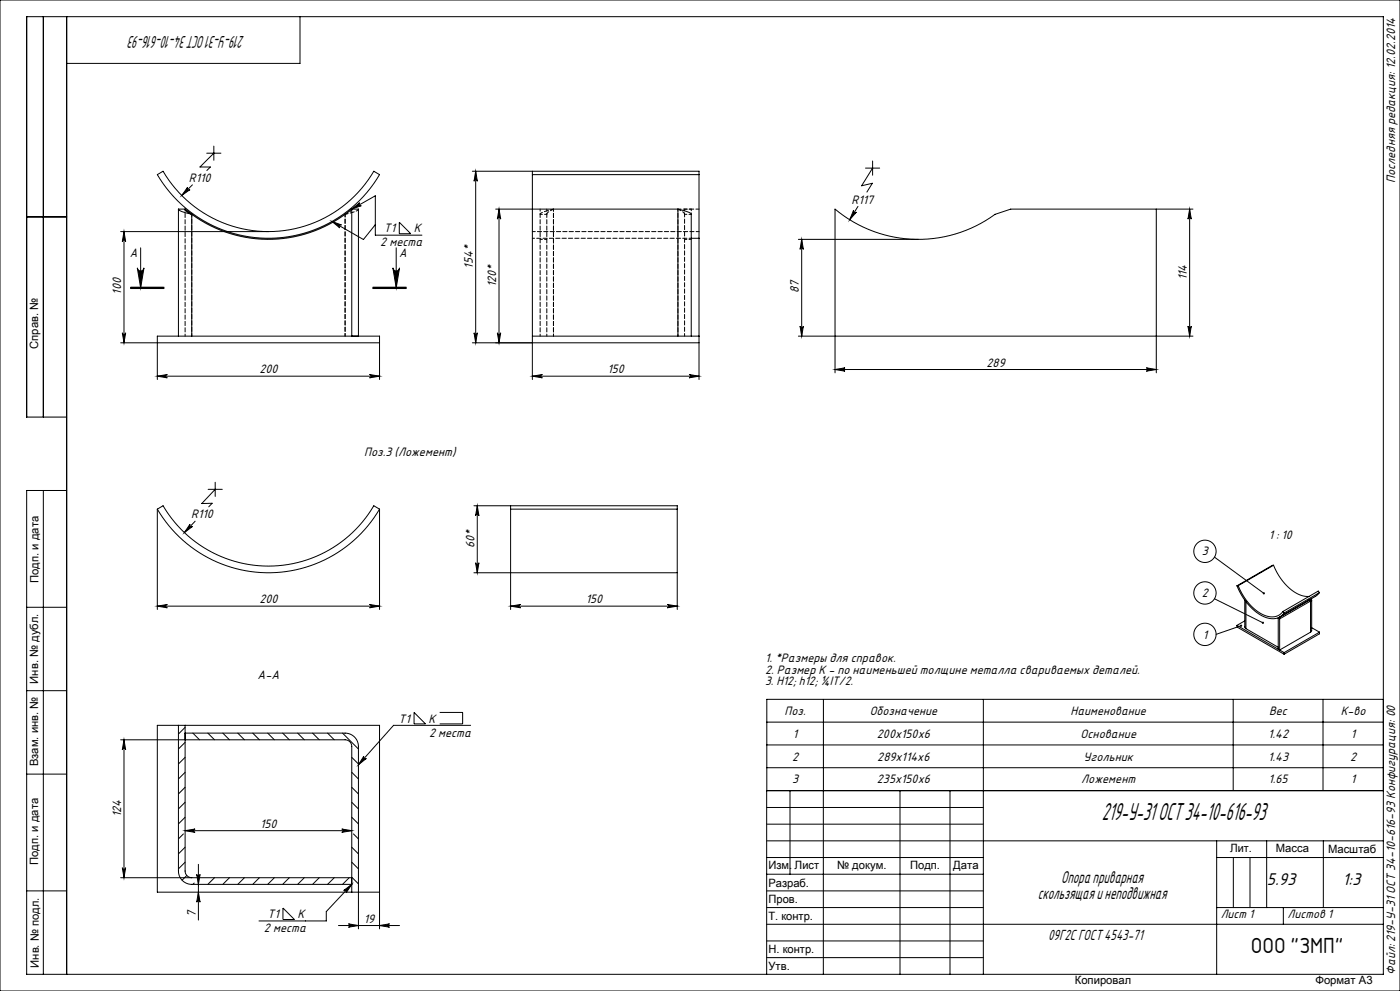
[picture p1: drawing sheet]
<svg xmlns="http://www.w3.org/2000/svg" width="420mm" height="297mm" viewBox="0 0 420 297" stroke-linecap="round" stroke-linejoin="round" font-family="sans-serif">
<g fill="none" stroke="#000" stroke-width=".3">
<path d="M0 0h420v297h-420zM13 5v120M20 5v287M90 5v14h-70M47.2 52.3l1.7-1a36.7 36.7 0 0 0 63.2 0l1.8 1a38.7 38.7 0 0 1-66.7 0zM56.3 56.1a.5 .5 0 0 0 0 .7 .5 .5 0 0 0 .7 0l-2.5 1.8zM57.7 55.4l-3.2 3.2M62 45.9h4.3M64.2 45.9l-4.2 4.1 3.1 .1-1 1M64.2 43.8v4.2M141.7 51.3h68v1M142.7 51.3l.5 3a.5 .5 0 0 0-.5-.5 .5 .5 0 0 0-.5 .5z"/>
<path d="M142.7 51.3v51.4M159.7 52.3v61.4M159.7 51.3v1M159.7 52.3h50M209.7 52.3v19.1M259.7 50.4h4.2M261.8 50.4l-3.3 5.3 3.2-.8-1.6 2.7M261.8 48.3v4.2M8 65h12M36.2 69.4h44.3M37.2 69.4l.5 3a.5 .5 0 0 0-.5-.5 .5 .5 0 0 0-.5 .5zM37.2 69.4v33.3"/>
<path d="M42.2 74.3v12M53.5 62.7a5.1 5.1 0 0 0 3.3 1.4l.7 .1M53.5 62.7h2M53.5 62.7v38M55.5 62.7a3 3 0 0 0 2 1.5M55.5 62.7l2 1.5M57.5 64.2v36.5M99.6 66.4l2.9 1a.5 .5 0 0 0-.7 .2 .5 .5 0 0 0 .2 .7zM99.6 66.4l9.4 5.4 3.6-4.5M105.5 62.7l2.4-1.9a.5 .5 0 0 0-.2 .6 .5 .5 0 0 0 .7 .2zM105.5 62.7a39 39 0 0 1-48 1.5M105.5 62.7h2v38"/>
<path d="M105.5 62.7v38M105.5 62.7l7.1-4v11.8h14M118.9 74.3v12M119.8 66.6l3.4 3.5h-3.4zM148.7 62.7h54.7M149.7 62.7l.5 3a.5 .5 0 0 0-.5-.5 .5 .5 0 0 0-.5 .5zM149.7 62.7v40M203.4 62.7l.7 .1a5.2 5.2 0 0 1 3.3 1.4v36.5M203.4 62.7v38M207.4 71.4h2.3M209.7 71.4v42.3M239.5 71.7h36"/>
<path d="M240.5 71.7v29M240.5 71.7l.5 3a.5 .5 0 0 0-.5-.4 .5 .5 0 0 0-.5 .4zM256.1 63a.5 .5 0 0 0 .1 .7 .5 .5 0 0 0 .7-.1l-2 2.3zM257.4 61.9l-2.5 4M346.9 62.7v49M356.9 62.7l.5 3a.5 .5 0 0 0-.5-.5 .5 .5 0 0 0-.5 .5zM356.9 62.7v38M357.9 62.7h-54.7l-4.7 1.5a39 39 0 0 1-48-1.5v49M36.7 99.7a.5 .5 0 0 0 .5 .5 .5 .5 0 0 0 .5-.5l-.5 3zM39.2 86.5h10zM39.2 86.3h10M39.2 86.1h10"/>
<path d="M41.2 80.3a1 1 0 0 0 1 .9 1 1 0 0 0 1-.9l-1 6zM111.9 86.3h10M111.9 86.1h10M111.9 86.5h10M117.9 80.3a1 1 0 0 0 1 .9 1 1 0 0 0 1-.9l-1 6zM142.2 99.7a.5 .5 0 0 0 .5 .5 .5 .5 0 0 0 .5-.5l-.5 3zM149.2 99.7a.5 .5 0 0 0 .5 .5 .5 .5 0 0 0 .5-.5l-.5 3zM240 97.7a.5 .5 0 0 0 .5 .5 .5 .5 0 0 0 .5-.5l-.5 3zM356.4 97.7a.5 .5 0 0 0 .5 .5 .5 .5 0 0 0 .5-.5l-.5 3zM47.2 113.7v-13h66.7v13M47.2 112.7h66.7M47.2 112.7l3-.5a.5 .5 0 0 0-.5 .5 .5 .5 0 0 0 .5 .5z"/>
<path d="M110.9 112.2l3 .5-3 .5a.5 .5 0 0 0 .4-.5 .5 .5 0 0 0-.4-.5zM113.9 102.7h-77.7M141.7 102.7h68M159.7 112.7h50M159.7 112.7l3-.5a.5 .5 0 0 0-.5 .5 .5 .5 0 0 0 .5 .5zM159.7 100.7h50M206.7 112.2l3 .5-3 .5a.5 .5 0 0 0 .5-.5 .5 .5 0 0 0-.5-.5zM250.5 110.7l3-.5a.5 .5 0 0 0-.5 .5 .5 .5 0 0 0 .5 .5zM250.5 110.7h96.4M343.9 110.2l3 .5-3 .5a.5 .5 0 0 0 .5-.5 .5 .5 0 0 0-.5-.5zM357.9 100.7h-118.4M20 125h-12v-120h407v287h-407v-145h12"/>
<path d="M13 147v145M47.2 152.6v30.1M47.2 152.6a38.7 38.7 0 0 0 66.7 0M47.2 152.6l1.7-1a36.7 36.7 0 0 0 63.2 0l1.8 1M57 157.1a.5 .5 0 0 0 .1 .7 .5 .5 0 0 0 .6 0l-2.4 1.8zM58.5 156.2l-3.2 3.4M62.4 146.7h4.3M64.6 146.7l-4.1 4.2 3.1-.1-1 1.1M64.6 144.5v4.3M113.9 152.6v30.1M142.2 151.6h61v1M143.2 151.6v20.1"/>
<path d="M143.2 151.6l.5 3a.5 .5 0 0 0-.5-.5 .5 .5 0 0 0-.5 .5zM153.2 152.6v30.1M153.2 151.6v1M153.2 152.6h50M203.2 152.6v19.1M142.7 168.7a.5 .5 0 0 0 .5 .4 .5 .5 0 0 0 .5-.4l-.5 3zM203.2 171.7v11M203.2 171.7h-61M364.3 167l14.9 10.8M364.3 179.5l14.6 7.1M371.1 175.6a15.9 15.9 0 0 0 9.4 9.7 4.3 4.3 0 0 0 4.7-1.6M371.5 175.5a14.8 14.8 0 0 0 9.2 9.3 4 4 0 0 0 4.2-1.5"/>
<path d="M371.5 175.5l-.4 .1M373.4 179.8v8.1l.4 .5M382.1 169.4a14.8 14.8 0 0 0 9.2 9.3h1.4M382.1 169.4l-11 6.2M382.1 169.4l-10.6 6.1M392.7 179.9l-9.2 5.3M392.7 179.9l.5 .2M392.7 179.8v.1M392.8 179.8l-.1 .1M393.2 179.6a.29 .29 0 0 1 .3 .3 .29 .29 0 0 1-.3 .2M393.5 179.8v9.2l-.3 .5M395.8 177.6l-1.2 1.2-10.6 6.1"/>
<path d="M395.8 177.6l-10.6 6.1M395.8 177.6l-.3-.5-10.6 6.2M8 182h12M47.2 181.7l3-.5a.5 .5 0 0 0-.5 .5 .5 .5 0 0 0 .5 .5zM47.2 181.7h66.7M110.9 181.2l3 .5-3 .5a.5 .5 0 0 0 .4-.5 .5 .5 0 0 0-.4-.5zM153.2 181.7h50M153.2 181.7l3-.5a.5 .5 0 0 0-.5 .5 .5 .5 0 0 0 .5 .5zM200.2 181.2l3 .5-3 .5a.5 .5 0 0 0 .5-.5 .5 .5 0 0 0-.5-.5zM371.1 187.4l14.1 8.2M371.1 187.4v.5l14.1 8.2M372.3 187.5l-7.5 2.6"/>
<path d="M373.4 186.1l-2.3 1.3M373.8 188.4l9.7 5.6M373.8 180.3v8.1M383.5 185.2l.4 .3M383.5 185.2v9.4M383.9 185.5v9.3l9.3-5.3M384.1 184.8l.3-.1-.8 .4M384.9 183.3l.3 .4M385 184.3h.1M385.2 195.6v.5M393.2 180.1l-9.3 5.4M393.2 180.1v9.4"/>
<path d="M393.5 188.1l2.3 1.4M395.8 189.5l-10.6 6.1M395.8 189.5v.5l-10.6 6.1M8 207h12M53.5 217.4v43.6a4 4 0 0 0 4 4h48l-7.6 8.2v2.8h-20.2M55.5 218l-2 2M55.5 219.7h48a4 4 0 0 1 4 4v54.7M55.5 217.4v43.6a2 2 0 0 0 2 2M57.9 219.7l2 2M62.4 219.7l2 2M66.8 219.7l2 2M71.3 219.7l2 2"/>
<path d="M75.8 219.7l2 2M80.3 219.7l2 2M84.8 219.7l2 2M89.3 219.7l2 2M93.8 219.7l2 2M98.3 219.7l2 2M102.8 219.7l4.7 4.8M124.2 213.5l3.5 3.5h-3.5zM131.9 213.5h6.9v3.5h-6.9M141.2 217.4h-23.1l-10.6 11.8M230 216.4h185M247 209.6v27.3"/>
<path d="M295 209.6v27.3M370 209.6v27.3M396.9 209.6v27.3M415 209.6h-185v27.3h185M8 232h12M36.2 221.7h67.3a2 2 0 0 1 2 2v43.7M37.2 221.7l.5 3a.5 .5 0 0 0-.5-.5 .5 .5 0 0 0-.5 .5zM37.2 221.7v41.3M55.5 222.5l-2 2M55.5 227l-2 2M55.5 231.5l-2 2M55.5 235.9l-2 2"/>
<path d="M105.5 235.9l2 2M105.5 231.5l2 2M105.5 227l2 2M109.2 226.6a.5 .5 0 0 0 0 .7 .5 .5 0 0 0 .7 0l-2.4 1.9zM230 223.3h185M230 230.1h185M237 237v25M247 237v55M270 237v55M285 237v55M295 237v55M415 237h-185v55"/>
<path d="M55 249.9l-1.5 1.5M55.5 240.4l-2 2M55.5 244.9l-2 2M55.5 253.9l-2 2M55.5 258.4l-2 2M55.5 249l3-.5a.5 .5 0 0 0-.4 .5 .5 .5 0 0 0 .4 .5zM55.5 249h50M59.5 259v16.7M102.5 248.5l3 .5-3 .5a.5 .5 0 0 0 .5-.5 .5 .5 0 0 0-.5-.5zM105.5 258.4l2 2M105.5 253.9l2 2M105.5 244.9l2 2"/>
<path d="M105.5 240.4l2 2M106 249.9l1.5 1.5M230 257h65M230 242h65M230 247h65M230 252h185M365 252v40M365 257h50M370 257v15M375 257v15M380 252v20M397 252v20"/>
<path d="M8 267h12M36.2 263h69.3M36.7 260a.5 .5 0 0 0 .5 .5 .5 .5 0 0 0 .5-.5l-.5 3zM56 262.4l-1.4 1.4M58.3 264.6l-.4 .4M59 262a.5 .5 0 0 0 .5 .5 .5 .5 0 0 0 .5-.5l-.5 3zM59.5 267.4l.5 3a.5 .5 0 0 0-.5-.5 .5 .5 0 0 0-.5 .5zM64.4 263l-2 2M68.8 263l-2 2M73.3 263l-2 2M77.8 263l-2 2M82.3 263l-2 2"/>
<path d="M84.9 272.1l3.4 3.5h-3.4zM86.8 263l-2 2M91.3 263l-2 2M95.8 263l-2 2M100.3 263l-2 2M101.5 277.4h18.4M103.1 266.9l2.4-1.9-1.7 2.6a.5 .5 0 0 0 0-.7 .5 .5 0 0 0-.7 0zM104.5 276.9l3 .5-3 .5a.5 .5 0 0 0 .5-.5 .5 .5 0 0 0-.5-.5zM104.8 263l-2 2M105.5 262.9l2 2M113.9 267.4h-66.7v-50h66.7v61M113.9 277.4l3-.5a.5 .5 0 0 0-.5 .5 .5 .5 0 0 0 .5 .5z"/>
<path d="M230 262h65M230 267h65M230 272h65M230 277h185M365 272h50M385 272v5M230 282h65M230 287h65"/>
<circle cx="361.5" cy="177.7" r="3.3"/>
<circle cx="361.5" cy="165.2" r="3.3"/>
<circle cx="361.5" cy="190.1" r="3.3"/>
</g>
<g fill="#000">
<path d="M56.3 56.1l-1.8 2.5 2.5-1.8a.5 .5 0 0 1-.7 0 .5 .5 0 0 1 0-.7zM47.2 112.7l3-.5a.5 .5 0 0 0-.5 .5 .5 .5 0 0 0 .5 .5zM110.9 112.2l3 .5-3 .5a.5 .5 0 0 0 .4-.5 .5 .5 0 0 0-.4-.5zM159.7 112.7l3-.5a.5 .5 0 0 0-.5 .5 .5 .5 0 0 0 .5 .5zM206.7 112.2l3 .5-3 .5a.5 .5 0 0 0 .5-.5 .5 .5 0 0 0-.5-.5zM256.1 63l-1.2 2.9 2-2.3a.5 .5 0 0 1-.7 .1 .5 .5 0 0 1-.1-.7zM57 157.1l-1.7 2.5 2.4-1.8a.5 .5 0 0 1-.6 0 .5 .5 0 0 1-.1-.7zM153.2 181.7l3-.5a.5 .5 0 0 0-.5 .5 .5 .5 0 0 0 .5 .5zM200.2 181.2l3 .5-3 .5a.5 .5 0 0 0 .5-.5 .5 .5 0 0 0-.5-.5z"/>
<path d="M149.7 62.7l.5 3a.5 .5 0 0 0-.5-.5 .5 .5 0 0 0-.5 .5zM149.2 99.7a.5 .5 0 0 0 .5 .5 .5 .5 0 0 0 .5-.5l-.5 3zM356.9 62.7l.5 3a.5 .5 0 0 0-.5-.5 .5 .5 0 0 0-.5 .5zM356.4 97.7a.5 .5 0 0 0 .5 .5 .5 .5 0 0 0 .5-.5l-.5 3zM59 262a.5 .5 0 0 0 .5 .5 .5 .5 0 0 0 .5-.5l-.5 3zM59.5 267.4l.5 3a.5 .5 0 0 0-.5-.5 .5 .5 0 0 0-.5 .5z"/>
<path d="M36.7 99.7a.5 .5 0 0 0 .5 .5 .5 .5 0 0 0 .5-.5l-.5 3zM37.2 69.4l.5 3a.5 .5 0 0 0-.5-.5 .5 .5 0 0 0-.5 .5zM142.2 99.7a.5 .5 0 0 0 .5 .5 .5 .5 0 0 0 .5-.5l-.5 3zM142.7 51.3l.5 3a.5 .5 0 0 0-.5-.5 .5 .5 0 0 0-.5 .5zM240 97.7a.5 .5 0 0 0 .5 .5 .5 .5 0 0 0 .5-.5l-.5 3zM240.5 71.7l.5 3a.5 .5 0 0 0-.5-.4 .5 .5 0 0 0-.5 .4zM142.7 168.7a.5 .5 0 0 0 .5 .4 .5 .5 0 0 0 .5-.4l-.5 3zM143.2 151.6l.5 3a.5 .5 0 0 0-.5-.5 .5 .5 0 0 0-.5 .5z"/>
<path d="M117.9 80.3a1 1 0 0 0 1 .9 1 1 0 0 0 1-.9l-1 6zM41.2 80.3a1 1 0 0 0 1 .9 1 1 0 0 0 1-.9l-1 6z"/>
<path d="M343.9 110.2l3 .5-3 .5a.5 .5 0 0 0 .5-.5 .5 .5 0 0 0-.5-.5zM250.5 110.7l3-.5a.5 .5 0 0 0-.5 .5 .5 .5 0 0 0 .5 .5z"/>
<path d="M378.9 177.6v.4h.5l-.2-.2 .2 .2v-.4zM378.6 186.4v.5h.5l-.2-.3 .3 .2-.1-.4zM372.1 187.3a.33 .33 0 0 0 .2 .5 .33 .33 0 0 0 .3-.4l-.3 .1 .3-.2zM99.6 66.4l2.9 1a.5 .5 0 0 0-.7 .2 .5 .5 0 0 0 .2 .7zM105.5 62.7l2.4-1.9a.5 .5 0 0 0-.2 .6 .5 .5 0 0 0 .7 .2zM109.2 226.6a.5 .5 0 0 0 0 .7 .5 .5 0 0 0 .7 0l-2.4 1.9zM103.1 266.9l2.4-1.9-1.7 2.6a.5 .5 0 0 0 0-.7 .5 .5 0 0 0-.7 0z"/>
<path d="M47.2 181.7l3-.5a.5 .5 0 0 0-.5 .5 .5 .5 0 0 0 .5 .5zM110.9 181.2l3 .5-3 .5a.5 .5 0 0 0 .4-.5 .5 .5 0 0 0-.4-.5z"/>
<path d="M55.5 249l3-.5a.5 .5 0 0 0-.4 .5 .5 .5 0 0 0 .4 .5zM102.5 248.5l3 .5-3 .5a.5 .5 0 0 0 .5-.5 .5 .5 0 0 0-.5-.5z"/>
<path d="M36.7 260a.5 .5 0 0 0 .5 .5 .5 .5 0 0 0 .5-.5l-.5 3zM37.2 221.7l.5 3a.5 .5 0 0 0-.5-.5 .5 .5 0 0 0-.5 .5z"/>
<path d="M104.5 276.9l3 .5-3 .5a.5 .5 0 0 0 .5-.5 .5 .5 0 0 0-.5-.5zM113.9 277.4l3-.5a.5 .5 0 0 0-.5 .5 .5 .5 0 0 0 .5 .5z"/>
</g>
<path d="M166 62.7v38M55.5 100.7v-38M162 100.7v-38M164 100.7v-38M166 100.7v-38M203.4 100.7v-38" fill="none" stroke="#000" stroke-width=".3" stroke-dasharray="1.3 .6" stroke-dashoffset=".7"/>
<path d="M57.5 64.2v36.5M103.5 64.2v36.5M205.4 64.2v36.5" fill="none" stroke="#000" stroke-width=".3" stroke-dasharray="1.3 .6" stroke-dashoffset=".5"/>
<path d="M105.5 62.7a3 3 0 0 1-2 1.5M107.5 62.7a5.1 5.1 0 0 1-3.3 1.4l-.7 .1M166 62.7l-.6 .1a5.2 5.2 0 0 0-3.4 1.4M166 62.7a3.2 3.2 0 0 0-2 1.5M203.4 62.7a3.2 3.2 0 0 1 2 1.5M203.4 62.7h6.3" fill="none" stroke="#000" stroke-width=".3" stroke-dasharray="1.3 .6" stroke-dashoffset=".3"/>
<path d="M159.7 71.4h47.7M162 71.7h2M164 64.2h-2M205.4 64.2h2M205.4 71.7h2M207.4 62.7h-2" fill="none" stroke="#000" stroke-width=".3" stroke-dasharray="1.3 .6" stroke-dashoffset=".6"/>
<path d="M205.4 62.7v1.5M207.4 62.7v1.6" fill="none" stroke="#000" stroke-width=".3" stroke-dasharray="1.3 .6" stroke-dashoffset=".8"/>
<path d="M159.7 69.4h50" fill="none" stroke="#000" stroke-width=".3" stroke-dasharray="1.3 .6" stroke-dashoffset=".4"/>
<text font-size="7.3" x="330.5" y="245.9">219-У-31 ОСТ 34-10-616-93</text>
<text font-size="6.3" x="375.2" y="285.5">ООО &quot;ЗМП&quot;</text>
<g font-size="5.1">
<text x="73.4" y="10.7" transform="rotate(-180 73.4 10.7)">219-У-31 ОСТ 34-10-616-93</text>
<text x="311.4" y="269.5">скользящая и неподвижная</text>
<text x="318.4" y="264.5">Опора приварная</text>
<text x="380.1" y="265.3">5.93</text>
<text x="402.8" y="265.3">1:3</text>
</g>
<text font-size="4.4" x="314.4" y="281.8">09Г2С ГОСТ 4543-71</text>
<g font-size="3.7">
<text x="56.6" y="54.6">R110</text>
<text x="418.5" y="54.9" transform="rotate(-90 418.5 54.9)">Последняя редакция: 12.02.2014</text>
<text x="255.5" y="61">R117</text>
<text x="115.1" y="69.7">Т1</text>
<text x="124.1" y="69.7">К</text>
<text x="39" y="76.9">A</text>
<text x="114.1" y="73.9">2 места</text>
<text x="119.8" y="76.9">A</text>
<text x="141.9" y="80.5" transform="rotate(-90 141.9 80.5)">154*</text>
<text x="36.4" y="88.3" transform="rotate(-90 36.4 88.3)">100</text>
<text x="148.9" y="86" transform="rotate(-90 148.9 86)">120*</text>
<text x="239.7" y="87.9" transform="rotate(-90 239.7 87.9)">87</text>
<text x="356.1" y="84" transform="rotate(-90 356.1 84)">114</text>
<text x="77.8" y="111.9">200</text>
<text x="182.2" y="111.9">150</text>
<text x="296" y="109.9">289</text>
<text x="109.3" y="136.7">Поз.3 (Ложемент)</text>
<text x="57.3" y="155.4">R110</text>
<text x="380.6" y="161.7">1 : 10</text>
<text x="142.4" y="164.3" transform="rotate(-90 142.4 164.3)">60*</text>
<text x="360.6" y="166.5">3</text>
<text x="360.6" y="179">2</text>
<text x="77.8" y="180.8">200</text>
<text x="175.7" y="180.8">150</text>
<text x="360.8" y="191.4">1</text>
<text x="77.3" y="203.6">A-A</text>
<text x="229.5" y="198.4">1. *Размеры для справок.</text>
<text x="229.5" y="201.9">2. Размер К - по наименьшей толщине металла свариваемых деталей.</text>
<text x="229.5" y="205.4">3. H12; h12; «IT/2.</text>
<text x="235.4" y="214.3">Поз.</text>
<text x="260.9" y="214.3">Обозначение</text>
<text x="321.2" y="214.3">Наименование</text>
<text x="380.7" y="214.3">Вес</text>
<text x="402.2" y="214.3">К-во</text>
<text x="119.6" y="216.6">Т1</text>
<text x="128.6" y="216.6">К</text>
<text x="128.7" y="220.8">2 места</text>
<text x="237.9" y="221.1">1</text>
<text x="263.1" y="221.1">200х150х6</text>
<text x="324.1" y="221.1">Основание</text>
<text x="380.4" y="221.1">1.42</text>
<text x="405.3" y="221.1">1</text>
<text x="237.6" y="228">2</text>
<text x="263.2" y="228">289х114х6</text>
<text x="325" y="228">Угольник</text>
<text x="380.4" y="228">1.43</text>
<text x="405" y="228">2</text>
<text x="237.6" y="234.8">3</text>
<text x="263" y="234.8">235х150х6</text>
<text x="324.4" y="234.8">Ложемент</text>
<text x="380.6" y="234.8">1.65</text>
<text x="405.3" y="234.8">1</text>
<text x="36.4" y="245" transform="rotate(-90 36.4 245)">124</text>
<text x="78.1" y="248.1">150</text>
<text x="58.7" y="274.9" transform="rotate(-90 58.7 274.9)">7</text>
<text x="80.2" y="275.2">Т1</text>
<text x="89.2" y="275.2">К</text>
<text x="79.2" y="279.4">2 места</text>
<text x="109.1" y="276.6">19</text>
<text x="418.5" y="292.1" transform="rotate(-90 418.5 292.1)">Файл: 219-У-31 ОСТ 34-10-616-93 Конфигурация: 00</text>
</g>
<g font-size="3.6">
<text x="366.2" y="275.3">Лист 1</text>
<text x="386.3" y="275.2">Листов 1</text>
</g>
<g font-size="3.4">
<text x="11.5" y="104.5" transform="rotate(-90 11.5 104.5)">Справ. №</text>
<text x="11.6" y="174.7" transform="rotate(-90 11.6 174.7)">Подп. и дата</text>
<text x="11.4" y="204.9" transform="rotate(-90 11.4 204.9)">Инв. № дубл.</text>
<text x="11.4" y="229.6" transform="rotate(-90 11.4 229.6)">Взам. инв. №</text>
<text x="369" y="255.5">Лит.</text>
<text x="382.8" y="255.5">Масса</text>
<text x="398.4" y="255.8">Масштаб</text>
<text x="11.4" y="259.2" transform="rotate(-90 11.4 259.2)">Подп. и дата</text>
<text x="230.5" y="260.4">Изм.</text>
<text x="238.4" y="260.4">Лист</text>
<text x="251.1" y="260.4">№ докум.</text>
<text x="273" y="260.4">Подп.</text>
<text x="286" y="260.4">Дата</text>
<text x="230.5" y="265.7">Разраб.</text>
<text x="230.5" y="275.7">Т. контр.</text>
<text x="230.6" y="270.7">Пров.</text>
<text x="230.6" y="285.7">Н. контр.</text>
<text x="11.6" y="290" transform="rotate(-90 11.6 290)">Инв. № подл.</text>
<text x="230.6" y="290.8">Утв.</text>
<text x="322.5" y="295">Копировал</text>
<text x="394.6" y="295">Формат А3</text>
</g>
</svg>
